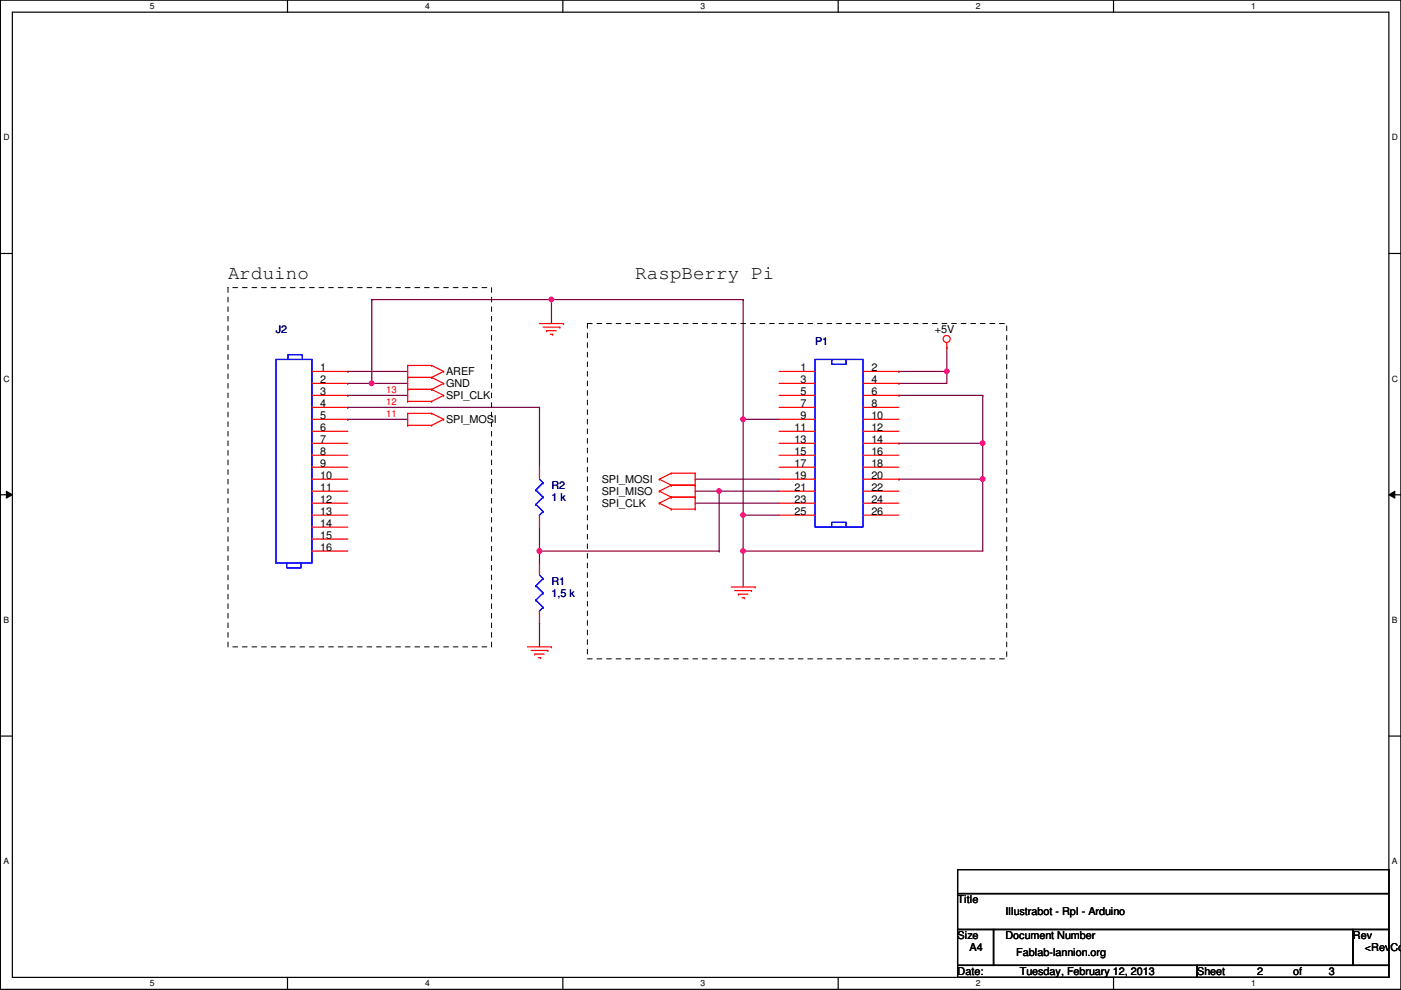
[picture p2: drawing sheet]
<svg xmlns="http://www.w3.org/2000/svg" width="297mm" height="210mm" viewBox="0 0 297 210" stroke-linecap="round" stroke-linejoin="round" font-family="sans-serif">
<path d="M.1 0h296.9v209.8h-296.9zM2.6 2.6h291.9v204.7h-291.9z" fill="none" stroke="#000" stroke-width=".25"/>
<g fill="#fff">
<path d="M31.8 .3h1v2h-1z"/>
<path d="M31.8 207.6h1v1.9h-1z"/>
</g>
<path d="M61 0v2.6M61 207.3v2.5" fill="none" stroke="#000" stroke-width=".25"/>
<g fill="#fff">
<path d="M90.1 .3h1v2h-1z"/>
<path d="M90.1 207.6h1v1.9h-1z"/>
</g>
<path d="M119.3 0v2.6M119.3 207.3v2.5" fill="none" stroke="#000" stroke-width=".25"/>
<g fill="#fff">
<path d="M148.5 .3h1v2h-1z"/>
<path d="M148.5 207.6h1v1.9h-1z"/>
</g>
<path d="M177.7 0v2.6M177.7 207.3v2.5" fill="none" stroke="#000" stroke-width=".25"/>
<g fill="#fff">
<path d="M206.9 .3h1v2h-1z"/>
<path d="M206.9 207.6h1v1.9h-1z"/>
</g>
<path d="M236.1 0v2.6M236.1 207.3v2.5" fill="none" stroke="#000" stroke-width=".25"/>
<g fill="#fff">
<path d="M265.3 .3h.9v2h-.9z"/>
<path d="M265.3 207.6h.9v1.9h-.9z"/>
<path d="M.7 28.2h1.3v1.9h-1.3z"/>
<path d="M295.1 28.2h1.3v1.9h-1.3z"/>
<path d="M.7 79.3h1.3v2h-1.3z"/>
<path d="M295.1 79.3h1.3v2h-1.3z"/>
</g>
<path d="M.1 53.8h2.5M294.5 53.8h2.5" fill="none" stroke="#000" stroke-width=".25"/>
<g fill="#fff">
<path d="M.7 130.5h1.2v2h-1.2z"/>
<path d="M295.1 130.5h1.2v2h-1.2z"/>
</g>
<path d="M.1 104.9h2.5M294.5 104.9h2.5" fill="none" stroke="#000" stroke-width=".25"/>
<path d="M1.4 104.2l1.2 .7-1.2 .8zM294.5 104.9l1.2-.7v1.5z" fill="#000"/>
<path d="M1.4 104.2l1.2 .7-1.2 .8zM294.5 104.9l1.2-.7v1.5z" fill="none" stroke="#000" stroke-width=".21"/>
<g fill="#fff">
<path d="M.7 181.7h1.2v2h-1.2z"/>
<path d="M295.1 181.7h1.2v2h-1.2z"/>
</g>
<path d="M.1 156.1h2.5M294.5 156.1h2.5" fill="none" stroke="#000" stroke-width=".25"/>
<path d="M190.6 78.8h.1M200.7 73.7h.1M200.7 73.7v5.1h-10.1" fill="none" stroke="#800040" stroke-width=".25"/>
<circle cx="200.7" cy="78.8" r=".49" fill="#f0f"/>
<circle cx="200.7" cy="78.8" r=".49" fill="none" stroke="#f0f" stroke-width=".25"/>
<path d="M200.7 78.8h.1M200.7 78.8v2.5h-10.1M190.6 81.3h.1M157.6 109.3h.1M157.6 116.9h.1M157.6 109.3h7.6M157.6 116.9v7.6" fill="none" stroke="#800040" stroke-width=".25"/>
<circle cx="157.5" cy="116.9" r=".49" fill="#f0f"/>
<circle cx="157.5" cy="116.9" r=".49" fill="none" stroke="#f0f" stroke-width=".25"/>
<path d="M157.6 88.9h.1M157.6 88.9h7.6M157.6 88.9v20.4" fill="none" stroke="#800040" stroke-width=".25"/>
<circle cx="157.5" cy="109.2" r=".49" fill="#f0f"/>
<circle cx="157.5" cy="109.2" r=".49" fill="none" stroke="#f0f" stroke-width=".25"/>
<circle cx="157.5" cy="88.9" r=".49" fill="#f0f"/>
<circle cx="157.5" cy="88.9" r=".49" fill="none" stroke="#f0f" stroke-width=".25"/>
<path d="M190.6 83.9h.1M190.6 83.9h17.8M208.4 83.9h.1M208.4 83.9v10.1M157.6 116.9h.1M157.6 109.3h.1M157.6 109.3v7.6M190.6 101.6h.1M190.6 101.6h17.8M208.4 101.6h.1M208.4 101.6v15.3h-50.8" fill="none" stroke="#800040" stroke-width=".25"/>
<circle cx="208.3" cy="101.6" r=".49" fill="#f0f"/>
<circle cx="208.3" cy="101.6" r=".49" fill="none" stroke="#f0f" stroke-width=".25"/>
<path d="M73.7 78.8h.1M73.7 78.8h12.7M78.8 81.3h.1M78.8 81.3h7.6M190.6 94h.1M190.6 94h17.8M147.4 106.7h.1M147.4 101.6h.1M147.4 106.7h17.8M147.4 101.6h17.8M152.5 104.2h.1M152.5 104.2h12.7" fill="none" stroke="#800040" stroke-width=".25"/>
<circle cx="78.8" cy="81.3" r=".49" fill="#f0f"/>
<circle cx="78.8" cy="81.3" r=".49" fill="none" stroke="#f0f" stroke-width=".25"/>
<path d="M116.9 63.5h.1M116.9 63.5v5.1M116.9 63.5h40.7" fill="none" stroke="#800040" stroke-width=".25"/>
<circle cx="116.9" cy="63.5" r=".49" fill="#f0f"/>
<circle cx="116.9" cy="63.5" r=".49" fill="none" stroke="#f0f" stroke-width=".25"/>
<g fill="none" stroke="#800040" stroke-width=".25">
<path d="M78.8 63.5h.1M78.8 63.5v17.8h-5.1M78.8 63.5h38.1M157.6 63.5h.1M157.6 63.5v25.4M73.7 83.9h.1M73.7 86.4h.1M73.7 88.9h.1M73.7 81.3h.1M73.7 83.9h12.7M73.7 86.4h40.7M73.7 88.9h12.7"/>
<path d="M114.4 116.9h.1M114.4 111.8v5.1"/>
</g>
<circle cx="114.4" cy="116.9" r=".49" fill="#f0f"/>
<circle cx="114.4" cy="116.9" r=".49" fill="none" stroke="#f0f" stroke-width=".25"/>
<path d="M208.4 94h.1M208.4 94v7.6M114.4 132.1h.1M114.4 132.1v5.1" fill="none" stroke="#800040" stroke-width=".25"/>
<circle cx="208.3" cy="94" r=".49" fill="#f0f"/>
<circle cx="208.3" cy="94" r=".49" fill="none" stroke="#f0f" stroke-width=".25"/>
<path d="M114.4 86.4h.1M114.4 86.4v12.7M114.4 116.9h38.1M152.5 116.9h.1M152.5 104.2h.1M152.5 104.2v12.7" fill="none" stroke="#800040" stroke-width=".25"/>
<circle cx="152.5" cy="104.2" r=".49" fill="#f0f"/>
<circle cx="152.5" cy="104.2" r=".49" fill="none" stroke="#f0f" stroke-width=".25"/>
<path d="M114.4 119.4h.1M114.4 116.9v2.5M147.4 104.2h.1M147.4 104.2h5.1" fill="none" stroke="#800040" stroke-width=".25"/>
<g fill="none" stroke="#f00" stroke-width=".25">
<path d="M66.1 78.8h7.6M86.4 77.5h.1M86.4 77.5h5.1M86.4 77.5v7.6M91.5 77.5h.1M91.5 77.5l2.6 1.3M94.1 78.8h.1M94.1 78.8l-2.6 1.3M114.4 68.6h5.1M115.1 69.4h3.6M115.9 70.1h.1M115.9 70.1h2"/>
<path d="M116.7 70.9h.5M117.2 70.9h.1M118.7 69.4h.1M119.5 68.6h.1M165.2 78.8h7.6M183 78.8h7.6M200.7 73.7h.1M200.7 72.7v1M66.1 81.3h7.6M66.1 83.9h7.6M66.1 86.4h7.6M66.1 88.9h7.6"/>
<path d="M66.1 91.5h7.6M66.1 94h7.6M66.1 96.6h7.6M66.1 99.1h7.6M86.4 80.1h.1M86.4 82.6h.1M86.4 85.1h.1M86.4 90.2h.1M86.4 87.7h.1M86.4 80.1h5.1M86.4 87.7v2.5M86.4 82.6h5.1"/>
<path d="M86.4 85.1h5.1M86.4 87.7h5.1M86.4 90.2h5.1M91.5 80.1h.1M91.5 82.6h.1M91.5 85.1h.1M91.5 87.7h.1M91.5 90.2h.1M91.5 80.1l2.6 1.2M91.5 82.6l2.6 1.3M91.5 87.7l2.6 1.2M94.1 81.3h.1"/>
<path d="M94.1 83.9h.1M94.1 88.9h.1M94.1 81.3l-2.6 1.3M94.1 83.9l-2.6 1.2M94.1 88.9l-2.6 1.3M114.4 99.1v2.5M165.2 81.3h7.6M165.2 83.9h7.6M165.2 86.4h7.6M165.2 88.9h7.6M165.2 91.5h7.6M165.2 94h7.6"/>
<path d="M165.2 96.6h7.6M165.2 99.1h7.6M183 81.3h7.6M183 83.9h7.6M183 86.4h7.6M183 88.9h7.6M183 91.5h7.6M183 94h7.6M183 96.6h7.6M183 99.1h7.6M66.1 101.6h7.6M66.1 104.2h7.6"/>
<path d="M66.1 106.7h7.6M66.1 109.3h7.6M66.1 111.8h7.6M66.1 114.3h7.6M66.1 116.9h7.6M114.4 109.3v2.5M114.4 119.4v2.6M139.8 106.7h.1M139.8 104.2h.1M139.8 101.6h.1M139.8 106.7l2.5 1.3M139.8 104.2l2.5 1.3"/>
<path d="M139.8 101.6l2.5 1.3M142.3 105.5h.1M142.3 108h.1M142.3 102.9h.1M142.3 100.4h.1M142.3 105.5l-2.5 1.2M142.3 105.5h5.1M142.3 108h5.1M142.3 102.9l-2.5 1.3M142.3 102.9h5.1M142.3 100.4l-2.5 1.2M142.3 100.4h5.1"/>
<path d="M147.4 105.5h.1M147.4 108h.1M147.4 102.9h.1M147.4 100.4h.1M147.4 100.4v7.6M165.2 101.6h7.6M165.2 104.2h7.6M165.2 106.7h7.6M165.2 109.3h7.6M183 101.6h7.6M183 104.2h7.6M183 106.7h7.6"/>
<path d="M183 109.3h7.6M111.8 137.2h5.1M112.6 138h3.6M113.4 138.7h.1M113.4 138.7h2M114.1 139.5h.5M114.4 129.6v2.5M114.6 139.5h.1M116.2 138h.1M116.9 137.2h.1M155 124.5h5.1M155.8 125.3h3.5"/>
<path d="M156.5 126h.1M156.5 126h2.1M157.3 126.8h.5M157.8 126.8h.1M159.3 125.3h.1M160.1 124.5h.1"/>
<circle cx="200.7" cy="71.9" r=".75"/>
</g>
<path d="M203 184.4h91.5v5.1h-91.5zM203 189.5h91.5v7.6h-91.5zM203 197.1h7.6v7.7h-7.6zM210.6 197.1h76.2v7.7h-76.2zM286.8 197.1h7.7v7.7h-7.7zM203 204.8h50.8v2.5h-50.8zM253.8 204.8h40.7v2.5h-40.7z" fill="none" stroke="#000" stroke-width=".25"/>
<path d="M48.3 61h55.9v76.2h-55.9zM124.5 68.6h88.9v71.1h-88.9z" fill="none" stroke="#000" stroke-width=".21" stroke-dasharray="1 1 1 1 1 1 1 1"/>
<g fill="none" stroke="#00f" stroke-width=".25">
<path d="M58.5 76.2h7.6v43.2h-7.6zM61 76.2v-1h3.1v1M172.8 76.2h10.2v35.6h-10.2zM176.4 76.2v1.1h3v-1.1M60.8 119.4v1h3v-1M113.6 103.9h.1M113.6 107h.1M113.6 103.9l1.5 1.6M113.6 107l1.5 1.5M114.4 109.3h.1M114.4 101.6l.7 .8M115.1 102.4h.1"/>
<path d="M115.1 105.5h.1M115.1 108.5h.1M115.1 102.4l-1.5 1.5M115.1 105.5l-1.5 1.5M115.1 108.5l-.7 .8M176.4 111.8v-1h3v1M113.6 124.2h.1M113.6 127.3h.1M113.6 124.2l1.5 1.6M113.6 127.3l1.5 1.5M114.4 129.6h.1M114.4 122l.7 .7"/>
<path d="M115.1 122.7h.1M115.1 125.8h.1M115.1 128.8h.1M115.1 122.7l-1.5 1.5M115.1 125.8l-1.5 1.5M115.1 128.8l-.7 .8"/>
</g>
<circle cx="200.7" cy="78.8" r=".49" fill="#f0f"/>
<circle cx="200.7" cy="78.8" r=".49" fill="none" stroke="#f0f" stroke-width=".25"/>
<circle cx="157.5" cy="116.9" r=".49" fill="#f0f"/>
<circle cx="157.5" cy="116.9" r=".49" fill="none" stroke="#f0f" stroke-width=".25"/>
<circle cx="157.5" cy="109.2" r=".49" fill="#f0f"/>
<circle cx="157.5" cy="109.2" r=".49" fill="none" stroke="#f0f" stroke-width=".25"/>
<circle cx="157.5" cy="88.9" r=".49" fill="#f0f"/>
<circle cx="157.5" cy="88.9" r=".49" fill="none" stroke="#f0f" stroke-width=".25"/>
<circle cx="208.3" cy="101.6" r=".49" fill="#f0f"/>
<circle cx="208.3" cy="101.6" r=".49" fill="none" stroke="#f0f" stroke-width=".25"/>
<circle cx="78.8" cy="81.3" r=".49" fill="#f0f"/>
<circle cx="78.8" cy="81.3" r=".49" fill="none" stroke="#f0f" stroke-width=".25"/>
<circle cx="116.9" cy="63.5" r=".49" fill="#f0f"/>
<circle cx="116.9" cy="63.5" r=".49" fill="none" stroke="#f0f" stroke-width=".25"/>
<circle cx="114.4" cy="116.9" r=".49" fill="#f0f"/>
<circle cx="114.4" cy="116.9" r=".49" fill="none" stroke="#f0f" stroke-width=".25"/>
<circle cx="208.3" cy="94" r=".49" fill="#f0f"/>
<circle cx="208.3" cy="94" r=".49" fill="none" stroke="#f0f" stroke-width=".25"/>
<circle cx="152.5" cy="104.2" r=".49" fill="#f0f"/>
<circle cx="152.5" cy="104.2" r=".49" fill="none" stroke="#f0f" stroke-width=".25"/>
<g font-size="4.1">
<text x="48.3" y="59.2">Arduino</text>
<text x="134.7" y="59.2">RaspBerry Pi</text>
</g>
<g font-size="2.3" fill="#000080">
<text x="58.5" y="70.7">J2</text>
<text x="172.8" y="73.2">P1</text>
<text x="116.9" y="103.7">R2</text>
<text x="116.9" y="106.3">1 k</text>
<text x="116.9" y="124">R1</text>
<text x="116.9" y="126.6">1,5 k</text>
</g>
<g font-size="2.3">
<text x="198.2" y="70.7">+5V</text>
<text x="67.9" y="78.7">1</text>
<text x="67.9" y="81.3">2</text>
<text x="67.9" y="83.8">3</text>
<text x="94.6" y="79.6">AREF</text>
<text x="94.6" y="82.1">GND</text>
<text x="169.8" y="78.7">1</text>
<text x="169.8" y="81.3">3</text>
<text x="169.8" y="83.8">5</text>
<text x="184.7" y="78.7">2</text>
<text x="184.7" y="81.3">4</text>
<text x="184.7" y="83.8">6</text>
<text x="67.9" y="86.4">4</text>
<text x="67.9" y="88.9">5</text>
<text x="94.6" y="84.7">SPI_CLK</text>
<text x="94.6" y="89.7">SPI_MOSI</text>
<text x="169.8" y="86.4">7</text>
<text x="169.8" y="88.9">9</text>
<text x="184.7" y="86.4">8</text>
<text x="184.7" y="88.9">10</text>
<text x="67.9" y="91.4">6</text>
<text x="67.9" y="94">7</text>
<text x="168.5" y="91.4">11</text>
<text x="168.5" y="94">13</text>
<text x="184.7" y="91.4">12</text>
<text x="184.7" y="94">14</text>
<text x="67.9" y="96.5">8</text>
<text x="67.9" y="99.1">9</text>
<text x="67.9" y="101.6">10</text>
<text x="168.5" y="96.5">15</text>
<text x="168.5" y="99.1">17</text>
<text x="168.5" y="101.6">19</text>
<text x="184.7" y="96.5">16</text>
<text x="184.7" y="99.1">18</text>
<text x="184.7" y="101.6">20</text>
<text x="67.9" y="104.1">11</text>
<text x="67.9" y="106.7">12</text>
<text x="127.6" y="107.5">SPI_CLK</text>
<text x="127.6" y="105">SPI_MISO</text>
<text x="127.6" y="102.4">SPI_MOSI</text>
<text x="168.5" y="104.1">21</text>
<text x="168.5" y="106.7">23</text>
<text x="184.7" y="104.1">22</text>
<text x="184.7" y="106.7">24</text>
<text x="67.9" y="109.2">13</text>
<text x="67.9" y="111.8">14</text>
<text x="168.5" y="109.2">25</text>
<text x="184.7" y="109.2">26</text>
<text x="67.9" y="114.3">15</text>
<text x="67.9" y="116.8">16</text>
<text x="203" y="191.6">Title</text>
<text x="213.2" y="194.1">Illustrabot - RpI - Arduino</text>
<text x="203" y="199.2">Size</text>
<text x="205.6" y="201.8">A4</text>
<text x="213.2" y="199.2">Document Number</text>
<text x="215.5" y="202.8">Fablab-lannion.org</text>
<text x="286.8" y="199.2">Rev</text>
<text x="289.4" y="201.8">&lt;RevCod</text>
<text x="203" y="206.8">Date:</text>
<text x="216.2" y="206.8">Tuesday, February 12, 2013</text>
<text x="253.8" y="206.8">Sheet</text>
<text x="266.5" y="206.8">2</text>
<text x="274.1" y="206.8">of</text>
<text x="281.8" y="206.8">3</text>
</g>
<g font-size="2" fill="#f00">
<text x="81.9" y="83.4">13</text>
<text x="81.9" y="85.9">12</text>
<text x="81.9" y="88.4">11</text>
</g>
<g font-size="1.8">
<text x="31.8" y="1.9">5</text>
<text x="90.1" y="1.9">4</text>
<text x="148.5" y="1.9">3</text>
<text x="206.9" y="1.9">2</text>
<text x="265.3" y="1.9">1</text>
<text x=".7" y="29.8">D</text>
<text x="295.1" y="29.8">D</text>
<text x=".7" y="80.9">C</text>
<text x="295.1" y="80.9">C</text>
<text x=".7" y="132.1">B</text>
<text x="295.1" y="132.1">B</text>
<text x=".7" y="183.3">A</text>
<text x="295.1" y="183.3">A</text>
<text x="31.8" y="209.2">5</text>
<text x="90.1" y="209.2">4</text>
<text x="148.5" y="209.2">3</text>
<text x="206.9" y="209.2">2</text>
<text x="265.3" y="209.2">1</text>
</g>
</svg>
